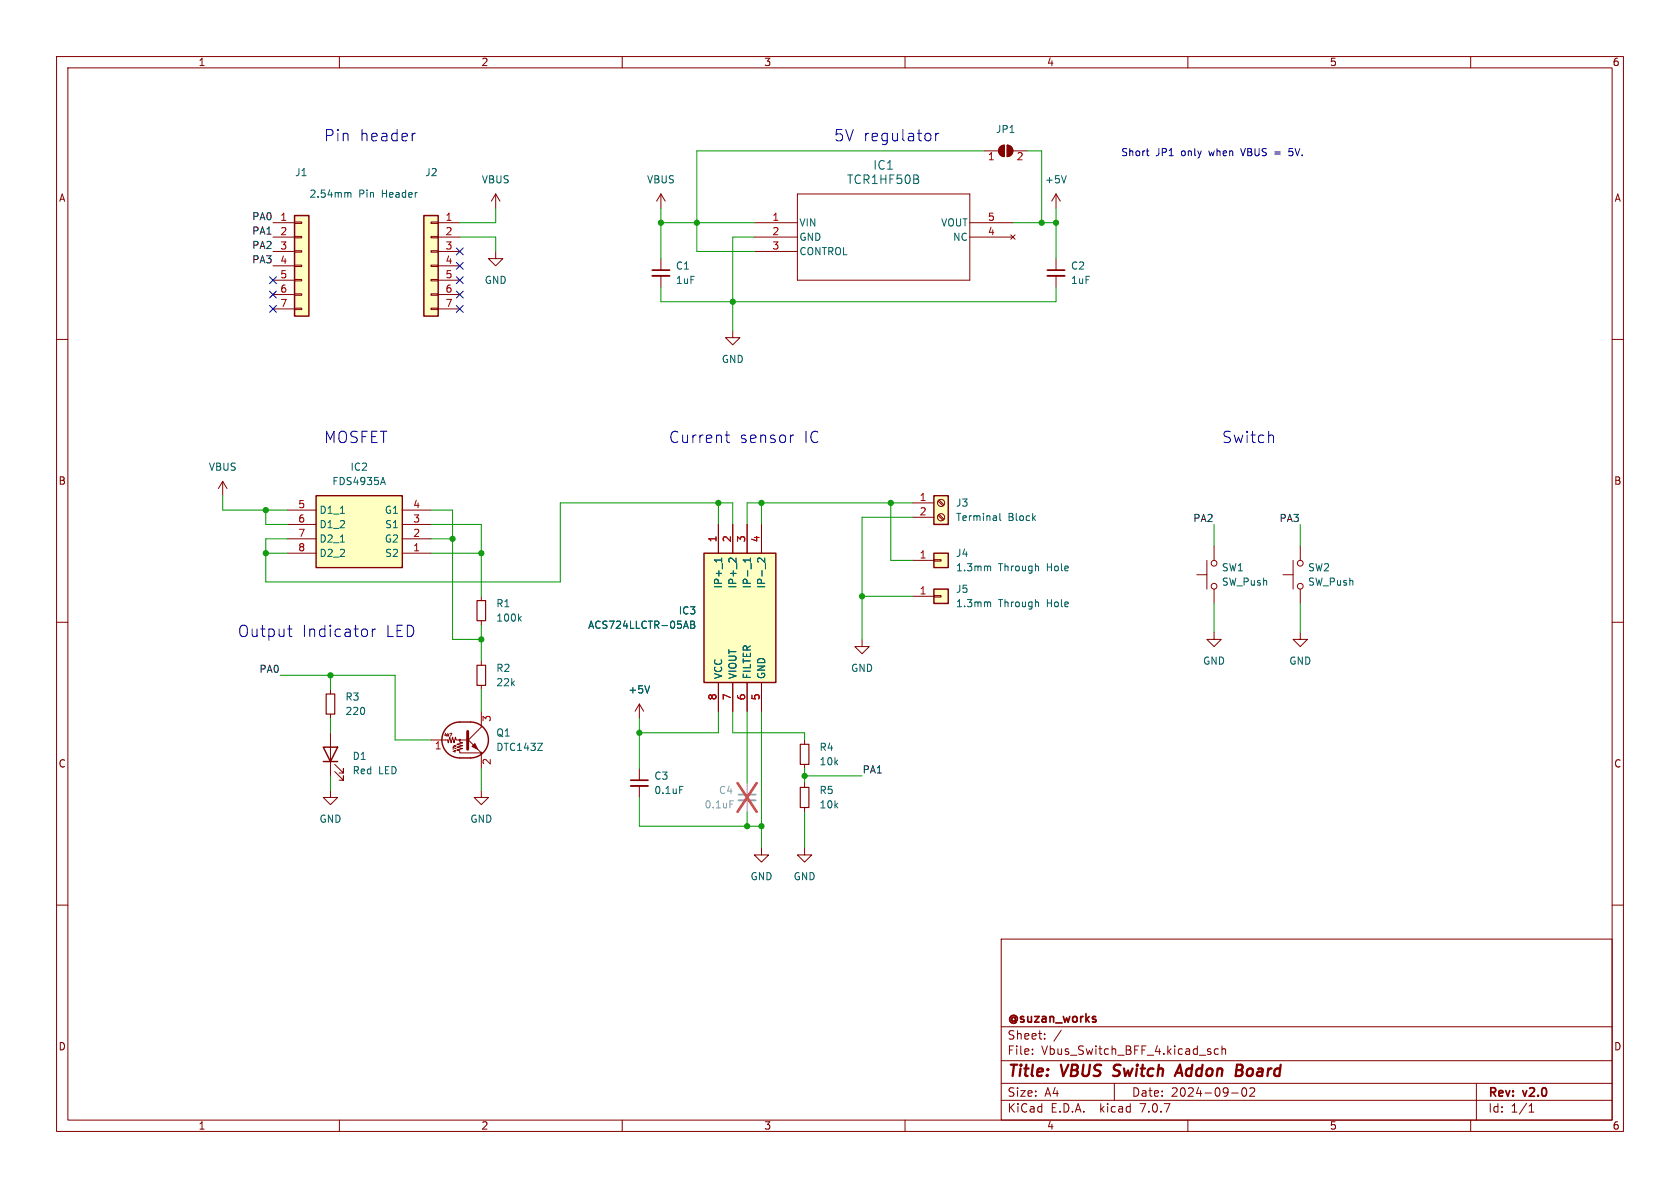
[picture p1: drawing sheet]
<svg xmlns="http://www.w3.org/2000/svg" width="297mm" height="210mm" viewBox="0 0 297 210" stroke-linecap="round" stroke-linejoin="round" font-family="sans-serif">
<g fill="none" stroke="#840000" stroke-width=".18">
<path d="M10 10h277v190h-277zM12 12h273v186h-273zM60 10v2M110 10v2M160 10v2M210 10v2M260 10v2M48.3 39.4h3.8M52.1 39.2h1.2v.3h-1.2zM76.2 39.2h1.3v.3h-1.3zM77.5 39.4h3.8M87.6 34.3l-.7 1.3"/>
<path d="M87.6 34.3v2.5M87.6 34.3l.8 1.3M116.8 34.3l-.7 1.3M116.8 34.3v2.5M116.8 34.3l.8 1.3M133.3 39.4h7.7M141 34.3h30.4v15.2h-30.4zM171.4 39.4h7.7M174 26.7h2.5M176.9 25.9l.6-.2v2a1.02 1.02 0 0 1-.9-.7 1.02 1.02 0 0 1 .3-1.1zM178.1 25.7a1.02 1.02 0 0 1 1 1 1.02 1.02 0 0 1-1 1zM179.1 26.7h2.5"/>
<path d="M186.7 34.3v2.5M186.7 34.3l-.8 1.3M186.7 34.3l.8 1.3M10 60h2M48.3 41.9h3.8M48.3 44.5h3.8M48.3 47h3.8M48.3 49.5h3.8M48.3 52.1h3.8M48.3 54.6h3.8M52.1 54.5h1.2v.2h-1.2zM52.1 51.9h1.2v.3h-1.2z"/>
<path d="M52.1 49.4h1.2v.3h-1.2zM52.1 46.9h1.2v.2h-1.2zM52.1 44.3h1.2v.3h-1.2zM52.1 41.8h1.2v.2h-1.2zM76.2 54.5h1.3v.2h-1.3zM76.2 51.9h1.3v.3h-1.3zM76.2 49.4h1.3v.3h-1.3zM76.2 46.9h1.3v.2h-1.3zM76.2 44.3h1.3v.3h-1.3zM76.2 41.8h1.3v.2h-1.3zM77.5 41.9h3.8M77.5 44.5h3.8"/>
<path d="M77.5 47h3.8M77.5 49.5h3.8M77.5 52.1h3.8M77.5 54.6h3.8M87.6 44.5v1.2h1.3l-1.3 1.3-1.2-1.3h1.2M116.8 45.7v2.1M116.8 48.8v2M129.5 58.4v1.3h1.3l-1.3 1.3-1.2-1.3h1.2M133.3 41.9h7.7M133.3 44.5h7.7M171.4 41.9h7.7M178.7 41.5l.8 .8"/>
<path d="M179.5 41.5l-.8 .8M186.7 45.7v2.1M186.7 48.8v2M285 60h2M39.4 85.1l-.8 1.3M39.4 85.1v2.5M39.4 85.1l.7 1.3M50.8 97.8h5.1M50.8 95.3h5.1M50.8 92.7h5.1M50.8 90.2h5.1M71.1 97.8h5.1"/>
<path d="M71.1 95.3h5.1M71.1 92.7h5.1M71.1 90.2h5.1M127 92.7v5.1M129.5 92.7v5.1M132.1 92.7v5.1M134.6 92.7v5.1M161.3 99.1h3.8M161.3 88.9h3.8M161.3 91.4h3.8M165.1 98.9h1.3v.3h-1.3zM165.8 91.1l.9 .8"/>
<path d="M165.8 88.6l.9 .8M166 90.9l.9 .9M166 88.4l.9 .8M213.4 99.1v5M214.6 96.5v2.6M228.6 99.1v5M229.9 96.5v2.6M10 110h2M85.1 105.4v.8M85.1 109.7v.8M85.1 116.8v.8M152.4 113v1.3h1.3l-1.3 1.3-1.3-1.3h1.3"/>
<path d="M161.3 105.4h3.8M165.1 105.3h1.3v.2h-1.3zM211.6 101.6h1.8M214.6 111.8v1.2h1.3l-1.3 1.3-1.2-1.3h1.2M214.6 104.1v2.6M226.8 101.6h1.8M229.9 111.8v1.2h1.2l-1.2 1.3-1.3-1.3h1.3M229.9 104.1v2.6M285 110h2M58.4 139.7v1.3h1.3l-1.3 1.2-1.3-1.2h1.3M58.4 121.9v.8M58.4 126.2v.8"/>
<path d="M58.4 129.5v7.7M59.2 136.4l1.5 1.5v-.7v.7h-.8M59.2 135.1l1.5 1.6v-.8v.8h-.8M76.2 130.8h2.9l.1 .5 .3-1 .3 1 .2-1 .3 1 .2-1 .1 .5h1.9M78.8 129.6l-.1 .4M79.2 129.6v.5M79.5 129.6h.4l-.3 .5M80.1 132.8l.3 .1M80.1 131.9h.5M80.3 131.7l.2 .2M80.6 132.3l-.5-.2v.4M80.6 131.7l-.2 .2"/>
<path d="M82.5 130.6l2.6 2.5h-3.8v-.4l-.5-.1 1-.3-1-.2 1-.3-1-.2 1-.3-.5-.1v-.4M85.1 139.7v1.3h1.3l-1.3 1.2-1.3-1.2h1.3M85.1 125.7v2.8l-2.6 2.6M85.1 121.2v.7M85.1 133.4v2.5M113 124.5v2.5M113 135.9v2M113 138.9v2.1M113 124.5l-.7 1.2M113 124.5l.8 1.2M127 120.7v5M129.5 120.7v5"/>
<path d="M132.1 120.7v5M134.6 120.7v5M142.2 130.8v.8M142.2 135.1v.8M142.2 138.4v.8M10 160h2M134.6 149.9v1.2h1.3l-1.3 1.3-1.3-1.3h1.3M142.2 149.9v1.2h1.3l-1.3 1.3-1.2-1.3h1.2M142.2 142.7v.8M285 160h2M177 166h108v32h-108zM60 198v2"/>
<path d="M110 198v2M160 198v2M177 194.5h108M177 191.5h108M177 187.5h108M177 181.5h108M182.5 186.3v.1M182.5 185.5v.1M184.7 183.6v.1M184.7 182.8v.1M187.6 182.1l-1.3 2M197 191.5v3"/>
<path d="M210 198v2M214 186v.3M215.4 185.5l-.4-.1-.3 .3v.4l.1 .2h.6M216 185.5l.2-.1 .4 .1 .1 .9M216 184.9v1.5M217.7 193.2h1.2M219.7 192.4l.2-.1a.81 .81 0 0 1 .6 .6 .81 .81 0 0 1-.3 .8l-.2 .1a.81 .81 0 0 1-.3-1.4zM221 192.4l.5-.1 .2 .1 .1 .3-.9 1.1h.9M260 198v2M261 191.5v6.5M270.3 196.6h.9M270.3 195.5l.4-.4v1.5"/>
<circle cx="166.4" cy="88.9" r=".63"/>
<circle cx="166.4" cy="91.4" r=".63"/>
<circle cx="214.6" cy="99.6" r=".51"/>
<circle cx="229.9" cy="99.6" r=".51"/>
<circle cx="214.6" cy="103.6" r=".51"/>
<circle cx="229.9" cy="103.6" r=".51"/>
<circle cx="81.3" cy="130.8" r=".13"/>
<circle cx="85.1" cy="133.1" r=".13"/>
</g>
<path d="M196.7 190.1l.3 .1M197.1 188.4l-.2 .4 .1 .2M207.7 190.2l.9-2 .4 2M207.9 189.6h1M219.2 189.2l.3 .1a.54 .54 0 0 1-.1 .8M219.4 188.2a.46 .46 0 0 1 .3 .4 .46 .46 0 0 1-.3 .5" fill="none" stroke="#840000" stroke-width=".4"/>
<path d="M52.1 38.1h2.5v17.8h-2.5zM74.9 38.1h2.6v17.8h-2.6zM55.9 87.6h15.2v12.7h-15.2zM124.5 97.8h12.7v22.9h-12.7zM165.1 97.8h2.5v2.5h-2.5zM165.1 87.6h2.5v5.1h-2.5zM165.1 104.1h2.5v2.6h-2.5zM57.1 132.1h2.6l-1.3 2.5zM57.1 134.6h2.6M79.1 128.6a3.2 3.2 0 0 1 2.2-1h1.9a3.2 3.2 0 0 1 3.1 3.2 3.2 3.2 0 0 1-3.1 3.2h-1.9a3.2 3.2 0 0 1-2.9-2 3.2 3.2 0 0 1 .7-3.4z" fill="none" stroke="#840000" stroke-width=".25"/>
<path d="M82.7 129.3v3.2z" fill="#840000" stroke="#840000" stroke-width=".51"/>
<g fill="#840000" stroke="#840000" stroke-width=".18">
<path d="M83.4 132l.5-.6 .6 1.1z"/>
<path d="M176.9 25.9l.6-.2v2a1.02 1.02 0 0 1-.9-.7 1.02 1.02 0 0 1 .3-1.1z"/>
<path d="M178.1 25.7a1.02 1.02 0 0 1 1 1 1.02 1.02 0 0 1-1 1z"/>
</g>
<g fill="none" stroke="#006464" stroke-width=".18">
<path d="M61.5 34.2l.2-.2 .3 .1v.8M188.5 31.1l-.4 1.2M60.2 90.7h.7M60.2 95.8h.7M67.4 85.3h.6M67.7 84.4l.4 1.3M127.6 98.6v.8M127.6 99h-1.3l.3 .2M130.1 98.6v.8l-.9-.8-.3 .2-.1 .4M132.7 99h-1.3l.4 .4M132.7 98.6v.8M132.8 99.6v1"/>
<path d="M135.2 98.6v.8l-.9-.8-.4 .3 .2 .5M176.8 90.7v1.1l.1 .2M91.8 109.3l.4 .5M92.2 109l-.5 .4M121 110.7h.6M121.3 109.8l.4 1.3M122.1 109.8h.4l.3 .2-.3 .4 .3 .1v.3l-.2 .3h-.5zM122.1 110.4h.4M174.8 100.1l.3 .1v.7M174.8 106.4l.3 .2v.7M183.5 100.1l.1 .8M183.5 106.5l.1 .8"/>
<path d="M95.1 131.4h.8l-.8 1.3h.8M114.8 121.2l-.4 1.3M120.2 139h.6"/>
</g>
<g fill="#ffffc2" stroke="#ffffc2" stroke-width=".18">
<path d="M165.1 97.8h2.5v2.5h-2.5z"/>
<path d="M165.1 87.6h2.5v5.1h-2.5z"/>
<path d="M124.5 97.8h12.7v22.9h-12.7z"/>
<path d="M55.9 87.6h15.2v12.7h-15.2z"/>
<path d="M165.1 104.1h2.5v2.6h-2.5z"/>
<path d="M74.9 38.1h2.6v17.8h-2.6z"/>
<path d="M52.1 38.1h2.5v17.8h-2.5z"/>
</g>
<path d="M115.3 48.8h3.1M185.2 48.8h3M111.5 138.9h3.1" fill="none" stroke="#840000" stroke-width=".33"/>
<path d="M115.3 47.8h3.1M185.2 47.8h3M111.5 137.9h3.1" fill="none" stroke="#840000" stroke-width=".3"/>
<path d="M84.3 106.2h1.6v3.5h-1.6zM84.3 117.6h1.6v3.6h-1.6zM57.7 122.7h1.5v3.5h-1.5zM141.5 131.6h1.5v3.5h-1.5zM141.5 139.2h1.5v3.5h-1.5z" fill="none" stroke="#840000" stroke-width=".2"/>
<path d="M130.6 141.5h3" fill="none" stroke="#a1a1a1" stroke-width=".33"/>
<path d="M130.6 140.5h3" fill="none" stroke="#a1a1a1" stroke-width=".3"/>
<path d="M132.1 138.4v2.1M132.1 141.5v2" fill="none" stroke="#a1a1a1" stroke-width=".18"/>
<path d="M129 141.5h.7" fill="none" stroke="#989898" stroke-width=".18"/>
<path d="M130.4 138.4l3.4 5.1M133.8 138.4l-3.4 5.1" fill="none" stroke="#eb3a3d" stroke-width=".46"/>
<g fill="none" stroke="#0000c2" stroke-width=".18">
<path d="M73.4 23.6l-.3 .1M164.5 23.8l.1 .1-.1 .8M165.4 23.6v1.3M166 23.6a.51 .51 0 0 0-.6 .3M202.6 26.7h.5M202.9 27.5h.2M219.3 26.3l.4 1.2M225.4 26.9h.9M225.4 27.2h.9M227.9 27.4l.4 .1M228.5 26.3h-.6v.6l.4-.2M128.2 76.9h.8"/>
<path d="M128.5 76.2v1.8l.1 .1 .4 .1M140.3 76.9l-.4 .1M224.9 76.9l.2 .3v1M50.9 111.2h.7M51.2 112.2v.2l.4 .1M64.9 111.4l.1 .2-.1 .7M65.8 111.2v1.3M66.4 111.2a.51 .51 0 0 0-.6 .4"/>
</g>
<g fill="none" stroke="#009600" stroke-width=".18">
<path d="M87.6 36.8v2.6h-6.3M116.8 36.8v8.9M116.8 39.4h16.5M174 26.7h-50.8v17.8h10.1M179.1 39.4h7.6M181.6 26.7h2.5v12.7M186.7 36.8v8.9M81.3 41.9h6.3v2.6M116.8 50.8v2.5h69.9v-2.5M133.3 41.9h-3.8v16.5M39.4 87.6v2.6h11.4M47 90.2v2.5h3.8"/>
<path d="M47 97.8h3.8M76.2 95.3h3.8M76.2 90.2h3.8v22.8h5.1M76.2 92.7h8.9v12.7M76.2 97.8h8.9M127 88.9v3.8M129.5 92.7v-3.8h-30.4v14h-52.1v-7.6h3.8M134.6 88.9v3.8M157.5 88.9v10.2h3.8M161.3 88.9h-29.2v3.8M161.3 91.4h-8.9v21.6M214.6 92.7v3.8"/>
<path d="M229.9 92.7v3.8M49.5 119.4h20.3v11.4h6.4M58.4 119.4v2.5M85.1 110.5v6.3M152.4 105.4h8.9M214.6 106.7v5.1M229.9 106.7v5.1M58.4 127v2.5M58.4 137.2v2.5M85.1 121.9v3.8M85.1 135.9v3.8M113 127v8.9"/>
<path d="M127 125.7v3.8h-14M129.5 125.7v3.8h12.7v1.3M132.1 125.7v12.7M134.6 125.7v24.2M142.2 135.9v2.5M142.2 137.2h10.2M113 141v5.1h21.6M132.1 143.5v2.6M142.2 143.5v6.4"/>
</g>
<g fill="none" stroke="#000084" stroke-width=".18">
<path d="M47.7 51.5l1.2 1.2M47.7 48.9l1.2 1.2M47.7 54l1.2 1.2M48.9 51.5l-1.2 1.2M48.9 48.9l-1.2 1.2M48.9 54l-1.2 1.2M80.7 51.5l1.2 1.2M80.7 48.9l1.2 1.2M80.7 46.4l1.2 1.2M80.7 54l1.2 1.2M80.7 43.8l1.2 1.3M81.9 51.5l-1.2 1.2"/>
<path d="M81.9 48.9l-1.2 1.2M81.9 46.4l-1.2 1.2M81.9 54l-1.2 1.2M81.9 43.8l-1.2 1.3"/>
</g>
<g fill="#009600" stroke="#009600" stroke-width=".18">
<circle cx="47" cy="97.8" r=".46"/>
<circle cx="58.4" cy="119.4" r=".46"/>
<circle cx="113" cy="129.5" r=".46"/>
<circle cx="85.1" cy="113" r=".46"/>
<circle cx="47" cy="90.2" r=".46"/>
<circle cx="134.6" cy="88.9" r=".46"/>
<circle cx="142.2" cy="137.2" r=".46"/>
<circle cx="132.1" cy="146.1" r=".46"/>
<circle cx="127" cy="88.9" r=".46"/>
<circle cx="134.6" cy="146.1" r=".46"/>
<circle cx="85.1" cy="97.8" r=".46"/>
<circle cx="80" cy="95.3" r=".46"/>
<circle cx="129.5" cy="53.3" r=".46"/>
<circle cx="116.8" cy="39.4" r=".46"/>
<circle cx="123.2" cy="39.4" r=".46"/>
<circle cx="184.1" cy="39.4" r=".46"/>
<circle cx="186.7" cy="39.4" r=".46"/>
<circle cx="152.4" cy="105.4" r=".46"/>
<circle cx="157.5" cy="88.9" r=".46"/>
</g>
<g font-size="2.8" fill="#0000c2">
<text x="57.1" y="25.2">Pin</text>
<text x="63.5" y="25.2">header</text>
<text x="147.3" y="25.2">5V regulator</text>
<text x="57.1" y="78.5">MOSFET</text>
<text x="118.1" y="78.5">Current</text>
<text x="130.6" y="78.5">sensor</text>
<text x="142" y="78.5">IC</text>
<text x="215.9" y="78.5">Switch</text>
<text x="41.9" y="112.8">Output</text>
<text x="53.3" y="112.8">Indicator</text>
<text x="68.1" y="112.8">LED</text>
</g>
<g font-size="2.8" fill="#840000">
<text x="178" y="190.9">Title:</text>
<text x="187.7" y="190.9">VBUS</text>
<text x="197.7" y="190.9">Switch</text>
<text x="209.6" y="190.9">Addon</text>
<text x="220.9" y="190.9">Board</text>
</g>
<g font-size="2.1" fill="#006464">
<text x="149.6" y="32.7">TCR1HF50B</text>
<text x="154.3" y="30.2">IC1</text>
</g>
<g font-size="2.1" fill="#840000">
<text x="178" y="184">Sheet:</text>
<text x="178" y="181.2">@suzan_works</text>
<text x="178" y="186.7">File:</text>
<text x="184.1" y="186.7">Vbus_Switch_BFF_4.kicad_sch</text>
<text x="178" y="196.9">KiCad</text>
<text x="178" y="194.1">Size:</text>
<text x="184.7" y="194.1">A4</text>
<text x="185.7" y="196.9">E.D.A.</text>
<text x="194.6" y="196.9">kicad</text>
<text x="200" y="194.1">Date:</text>
<text x="201.8" y="196.9">7.0.7</text>
<text x="207" y="194.1">2024-09-02</text>
<text x="263" y="194.3">Rev:</text>
<text x="263" y="196.9">Id:</text>
<text x="267.1" y="196.9">1/1</text>
<text x="269.4" y="194.3">v2.0</text>
</g>
<g font-size="1.8" fill="#840000">
<text x="35" y="11.9">1</text>
<text x="85" y="11.9">2</text>
<text x="135" y="11.9">3</text>
<text x="185" y="11.9">4</text>
<text x="235" y="11.9">5</text>
<text x="285" y="11.9">6</text>
<text x="10.3" y="35.9">A</text>
<text x="285.3" y="35.9">A</text>
<text x="10.3" y="85.9">B</text>
<text x="285.3" y="85.9">B</text>
<text x="10.3" y="135.9">C</text>
<text x="285.3" y="135.9">C</text>
<text x="10.3" y="185.9">D</text>
<text x="285.3" y="185.9">D</text>
<text x="35" y="199.9">1</text>
<text x="85" y="199.9">2</text>
<text x="135" y="199.9">3</text>
<text x="185" y="199.9">4</text>
<text x="235" y="199.9">5</text>
<text x="285" y="199.9">6</text>
</g>
<g font-size="1.8" fill="#006464">
<text x="176" y="23.7">JP1</text>
<text x="52.1" y="31.3">J1</text>
<text x="54.6" y="35.2">2.54mm</text>
<text x="63.4" y="35.2">Pin</text>
<text x="67.6" y="35.2">Header</text>
<text x="75.1" y="31.3">J2</text>
<text x="85.1" y="32.6">VBUS</text>
<text x="114.3" y="32.6">VBUS</text>
<text x="184.7" y="32.6">+5V</text>
<text x="141.2" y="40.2">VIN</text>
<text x="166.3" y="40.2">VOUT</text>
<text x="119.4" y="47.9">C1</text>
<text x="141.2" y="42.8">GND</text>
<text x="141.2" y="45.3">CONTROL</text>
<text x="168.4" y="42.8">NC</text>
<text x="189.2" y="47.9">C2</text>
<text x="85.6" y="50.4">GND</text>
<text x="119.4" y="50.4">1uF</text>
<text x="189.2" y="50.4">1uF</text>
<text x="127.5" y="64.4">GND</text>
<text x="36.8" y="83.4">VBUS</text>
<text x="61.9" y="83.4">IC2</text>
<text x="58.7" y="86">FDS4935A</text>
<text x="168.9" y="89.8">J3</text>
<text x="56.4" y="91">D1_1</text>
<text x="56.4" y="93.6">D1_2</text>
<text x="67.9" y="91">G1</text>
<text x="68" y="93.6">S1</text>
<text x="168.9" y="92.3">Terminal</text>
<text x="178.2" y="92.3">Block</text>
<text x="56.4" y="96.1">D2_1</text>
<text x="56.4" y="98.7">D2_2</text>
<text x="67.9" y="96.1">G2</text>
<text x="68" y="98.7">S2</text>
<text x="168.9" y="98.7">J4</text>
<text x="168.9" y="101.2">1.3mm</text>
<text x="176.5" y="101.2">Through</text>
<text x="185.2" y="101.2">Hole</text>
<text x="215.9" y="101.2">SW1</text>
<text x="231.1" y="101.2">SW2</text>
<text x="87.6" y="107.5">R1</text>
<text x="127.9" y="104.1" transform="rotate(-90 127.9 104.1)">IP+_1</text>
<text x="130.4" y="104.1" transform="rotate(-90 130.4 104.1)">IP+_2</text>
<text x="132.9" y="104.1" transform="rotate(-90 132.9 104.1)">IP-_1</text>
<text x="135.5" y="104.1" transform="rotate(-90 135.5 104.1)">IP-_2</text>
<text x="168.9" y="105">J5</text>
<text x="168.9" y="107.5">1.3mm</text>
<text x="176.5" y="107.5">Through</text>
<text x="185.2" y="107.5">Hole</text>
<text x="215.9" y="103.7">SW_Push</text>
<text x="231.1" y="103.7">SW_Push</text>
<text x="87.6" y="110.1">100k</text>
<text x="103.9" y="111.4">ACS724LLCTR-05AB</text>
<text x="119.9" y="108.8">IC3</text>
<text x="87.6" y="119">R2</text>
<text x="150.4" y="119">GND</text>
<text x="212.6" y="117.7">GND</text>
<text x="227.8" y="117.7">GND</text>
<text x="61" y="124.1">R3</text>
<text x="87.6" y="121.5">22k</text>
<text x="111" y="122.8">+5V</text>
<text x="127.9" y="120.1" transform="rotate(-90 127.9 120.1)">VCC</text>
<text x="130.4" y="120.1" transform="rotate(-90 130.4 120.1)">VIOUT</text>
<text x="132.9" y="120.1" transform="rotate(-90 132.9 120.1)">FILTER</text>
<text x="135.5" y="120.1" transform="rotate(-90 135.5 120.1)">GND</text>
<text x="61" y="126.6">220</text>
<text x="87.6" y="130.4">Q1</text>
<text x="62.2" y="134.5">D1</text>
<text x="62.2" y="137.1">Red</text>
<text x="66.9" y="137.1">LED</text>
<text x="87.6" y="132.9">DTC143Z</text>
<text x="144.8" y="132.9">R4</text>
<text x="144.8" y="135.5">10k</text>
<text x="115.6" y="138">C3</text>
<text x="115.6" y="140.6">0.1uF</text>
<text x="144.8" y="140.6">R5</text>
<text x="144.8" y="143.1">10k</text>
<text x="56.4" y="145.6">GND</text>
<text x="83.1" y="145.6">GND</text>
<text x="132.6" y="155.8">GND</text>
<text x="140.2" y="155.8">GND</text>
</g>
<g font-size="1.8" fill="#a90000">
<text x="174.6" y="28.7">1</text>
<text x="179.6" y="28.7">2</text>
<text x="49.5" y="39.1">1</text>
<text x="49.5" y="41.7">2</text>
<text x="78.7" y="39.1">1</text>
<text x="78.7" y="41.7">2</text>
<text x="136.5" y="39.1">1</text>
<text x="136.5" y="41.7">2</text>
<text x="174.6" y="41.7">4</text>
<text x="174.6" y="39.1">5</text>
<text x="49.5" y="44.2">3</text>
<text x="49.5" y="46.7">4</text>
<text x="78.7" y="44.2">3</text>
<text x="78.7" y="46.7">4</text>
<text x="136.5" y="44.2">3</text>
<text x="49.5" y="49.3">5</text>
<text x="49.5" y="51.8">6</text>
<text x="78.7" y="49.3">5</text>
<text x="78.7" y="51.8">6</text>
<text x="49.5" y="54.4">7</text>
<text x="78.7" y="54.4">7</text>
<text x="52.6" y="89.9">5</text>
<text x="73" y="89.9">4</text>
<text x="162.5" y="88.6">1</text>
<text x="52.6" y="92.5">6</text>
<text x="52.6" y="95">7</text>
<text x="73" y="95">2</text>
<text x="73" y="92.5">3</text>
<text x="126.7" y="96" transform="rotate(-90 126.7 96)">1</text>
<text x="129.3" y="96" transform="rotate(-90 129.3 96)">2</text>
<text x="131.8" y="96" transform="rotate(-90 131.8 96)">3</text>
<text x="134.4" y="96" transform="rotate(-90 134.4 96)">4</text>
<text x="162.5" y="91.2">2</text>
<text x="52.6" y="97.5">8</text>
<text x="73" y="97.5">1</text>
<text x="162.5" y="98.8">1</text>
<text x="162.5" y="105.2">1</text>
<text x="126.7" y="123.9" transform="rotate(-90 126.7 123.9)">8</text>
<text x="129.3" y="123.9" transform="rotate(-90 129.3 123.9)">7</text>
<text x="131.8" y="123.9" transform="rotate(-90 131.8 123.9)">6</text>
<text x="134.4" y="123.9" transform="rotate(-90 134.4 123.9)">5</text>
<text x="87.1" y="127.7" transform="rotate(-90 87.1 127.7)">3</text>
<text x="76.8" y="132.8">1</text>
<text x="87.1" y="135.3" transform="rotate(-90 87.1 135.3)">2</text>
</g>
<g font-size="1.8" fill="#0000c2">
<text x="198.1" y="27.7">Short</text>
<text x="204.3" y="27.7">JP1</text>
<text x="208.9" y="27.7">only</text>
<text x="214" y="27.7">when</text>
<text x="219.9" y="27.7">VBUS</text>
<text x="228.7" y="27.7">5V.</text>
</g>
<g font-size="1.8" fill="#0f0f0f">
<text x="44.5" y="41.6">PA1</text>
<text x="44.5" y="39">PA0</text>
<text x="44.5" y="46.6">PA3</text>
<text x="44.5" y="44.1">PA2</text>
<text x="210.9" y="92.4">PA2</text>
<text x="226.1" y="92.4">PA3</text>
<text x="45.8" y="119">PA0</text>
<text x="152.4" y="136.8">PA1</text>
</g>
<g font-size="1.8" fill="#989898">
<text x="124.5" y="143.1">0.1uF</text>
<text x="127" y="140.6">C4</text>
</g>
<g font-size=".7" fill="#840000">
<text x="78.4" y="130.4">4k7</text>
<text x="80.9" y="133.2" transform="rotate(-90 80.9 133.2)">47k</text>
</g>
</svg>
